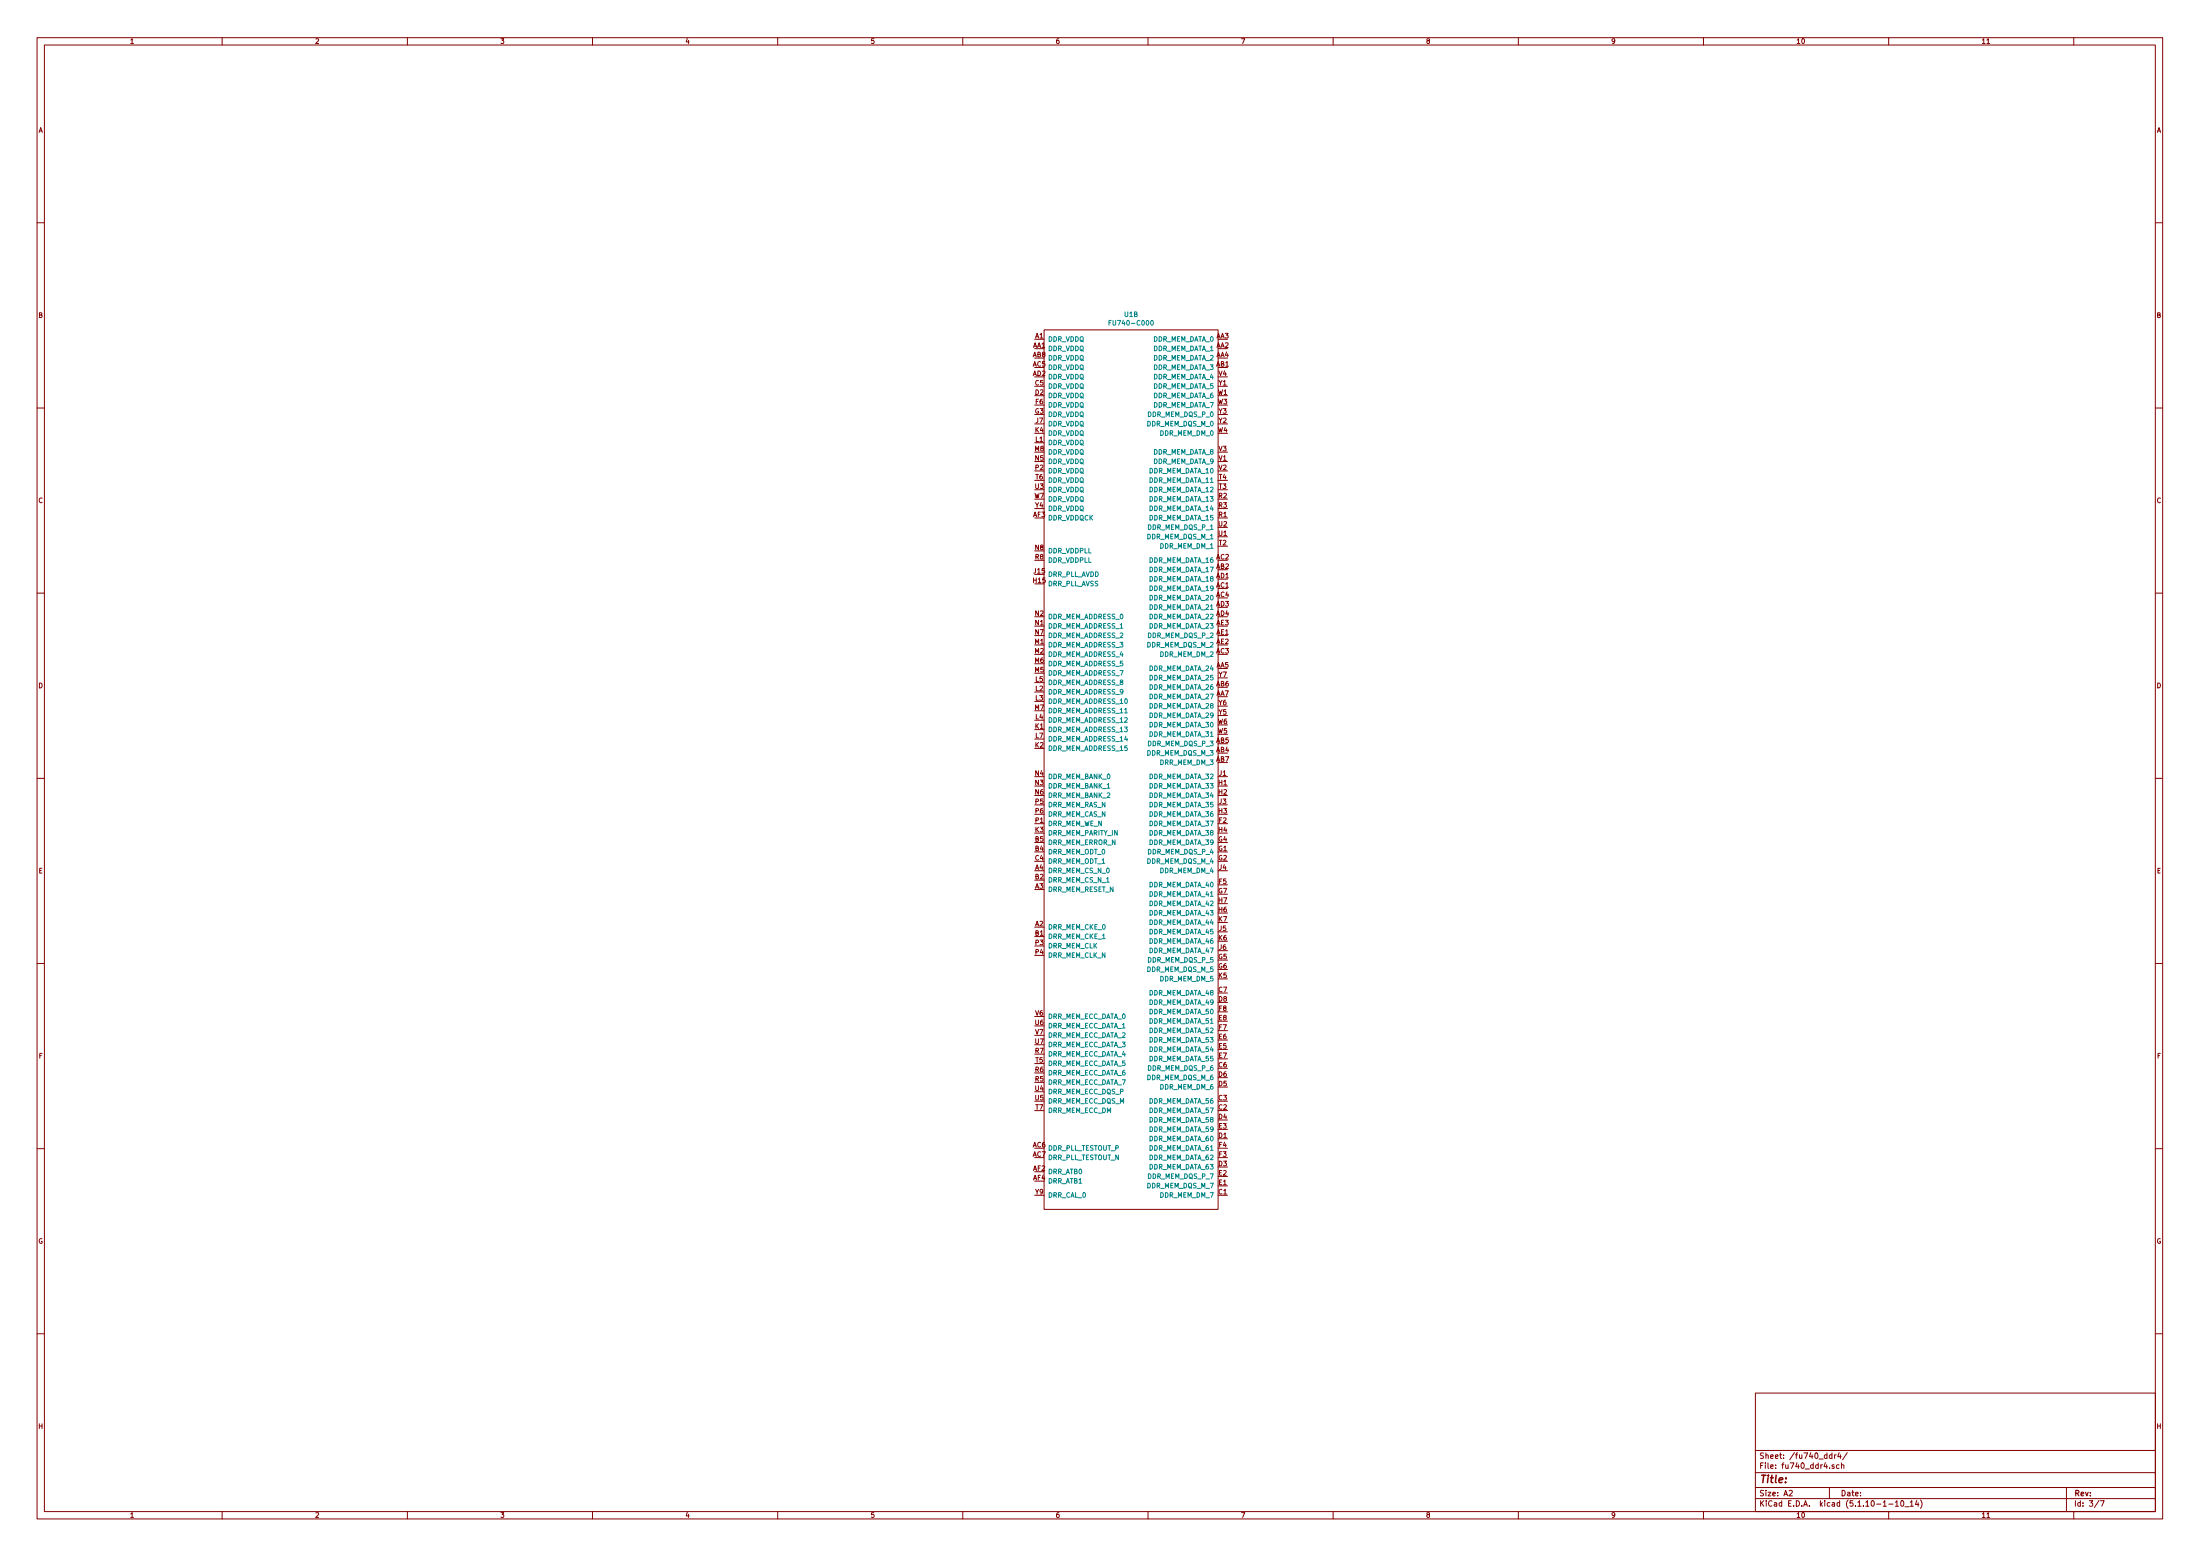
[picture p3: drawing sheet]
<svg xmlns="http://www.w3.org/2000/svg" width="594mm" height="420mm" viewBox="0 0 594 420" stroke-linecap="round" stroke-linejoin="round" font-family="sans-serif">
<g fill="none" stroke="#840000" stroke-width=".27">
<path d="M10 10.2h574v400h-574zM12 12.2h570v396h-570zM60 10.2v2M110 10.2v2M160 10.2v2M210 10.2v2M260 10.2v2M310 10.2v2M360 10.2v2M410 10.2v2M460 10.2v2M510 10.2v2"/>
<path d="M536.5 11.8h.8M560 10.2v2M10 60.2h2M582 60.2h2M281.9 89.1h47v237.5h-47zM10 110.2h2M279.4 119.5h2.5M582 110.2h2M10 160.2h2M582 160.2h2M10 210.2h2M328.9 209.7h2.6"/>
<path d="M582 210.2h2M10 260.2h2M582 260.2h2M10 310.2h2M582 310.2h2M10 360.2h2M474 376.2h108v32h-108zM582 360.2h2M474 397.7h108M474 391.7h108M494.7 392.9l-.4-.1-.3 .3 .1 .6h.6M494.7 392.3v1.5"/>
<path d="M495.3 395.6l-.4-.1-.2 .2 .1 .3 .5 .1v.3h-.6M495.4 392.8v1M495.8 392.8l-.4 .3M496.6 395.6l-.4-.1-.3 .3 .1 .6h.6M496.6 392.2l-.3 1.1h.9M497 392.8v1M497.3 395.6h.5l.1 .9M497.3 395v1.5M498.8 392.2l-1.2 2M60 408.2v2M110 408.2v2M160 408.2v2"/>
<path d="M210 408.2v2M260 408.2v2M310 408.2v2M360 408.2v2M410 408.2v2M460 408.2v2M474 404.7h108M474 401.7h108M483.1 402.6l.6-.2 .3 .5-.9 1h.9M494 401.7v3M510 408.2v2M510 406.2h1.2"/>
<path d="M511.8 405.7l.4-.5v1.5M511.8 406.7h.9M513.4 405.4l.2-.2a.81 .81 0 0 1 .5 .8 .81 .81 0 0 1-.5 .7l-.3-.5zM514.4 406.9h1.1M515.8 405.7l.5-.5v1.5M515.8 406.7h.9M517.6 405.1l-.4 1.1h1M518 405.7v1M518.6 405a1.71 1.71 0 0 1 0 2.3M536.5 409.7h.8M558 401.7v6.5M560 408.2v2"/>
<path d="M566.8 405.1l-1.2 2M567.2 405.2h1l-.6 1.5"/>
</g>
<path d="M299.5 87.1h.4M300.1 86.5h-.6v1.3M310.8 86.7l.2-.2a.63 .63 0 0 1 .5 .7 .63 .63 0 0 1-.6 .5l-.2-.4z" fill="none" stroke="#008484" stroke-width=".27"/>
<text font-size="2.8" fill="#840000" x="475" y="400.4">Title:</text>
<g font-size="2.1" fill="#840000">
<text x="475" y="393.9">Sheet: /fu740_ddr4/</text>
<text x="475" y="396.6">File: fu740_ddr4.sch</text>
<text x="475" y="406.8">KiCad E.D.A. kicad (5.1.10-1-10_14)</text>
<text x="475" y="404">Size: A2</text>
<text x="497" y="404">Date:</text>
<text x="560" y="404">Rev:</text>
<text x="560" y="406.8">Id: 3/7</text>
</g>
<g font-size="1.8" fill="#840000">
<text x="35" y="11.8">1</text>
<text x="85" y="11.8">2</text>
<text x="135" y="11.8">3</text>
<text x="185" y="11.8">4</text>
<text x="235" y="11.8">5</text>
<text x="285" y="11.8">6</text>
<text x="335" y="11.8">7</text>
<text x="385" y="11.8">8</text>
<text x="435" y="11.8">9</text>
<text x="485" y="11.8">10</text>
<text x="535" y="11.8">11</text>
<text x="10.4" y="35.8">A</text>
<text x="582.4" y="35.8">A</text>
<text x="10.4" y="85.8">B</text>
<text x="582.4" y="85.8">B</text>
<text x="278.9" y="93.9">AA1</text>
<text x="279.6" y="91.4">A1</text>
<text x="328.4" y="93.9">AA2</text>
<text x="328.4" y="91.4">AA3</text>
<text x="278.9" y="96.4">AB8</text>
<text x="278.9" y="99">AC5</text>
<text x="278.9" y="101.5">AD2</text>
<text x="328.4" y="96.4">AA4</text>
<text x="328.4" y="99">AB1</text>
<text x="329.1" y="101.5">V4</text>
<text x="279.6" y="104.1">C5</text>
<text x="279.6" y="106.6">D2</text>
<text x="328.9" y="106.6">W1</text>
<text x="329.1" y="104.1">Y1</text>
<text x="279.5" y="111.7">G3</text>
<text x="279.7" y="109.1">F6</text>
<text x="328.9" y="109.1">W3</text>
<text x="329.1" y="111.7">Y3</text>
<text x="279.6" y="116.8">K4</text>
<text x="279.7" y="119.3">L1</text>
<text x="279.7" y="114.2">J7</text>
<text x="328.9" y="116.8">W4</text>
<text x="329.1" y="114.2">Y2</text>
<text x="279.5" y="121.8">M8</text>
<text x="279.6" y="124.4">N5</text>
<text x="329.1" y="124.4">V1</text>
<text x="329.1" y="121.8">V3</text>
<text x="279.6" y="132">U3</text>
<text x="279.6" y="126.9">P2</text>
<text x="279.7" y="129.5">T6</text>
<text x="329.1" y="126.9">V2</text>
<text x="329.2" y="132">T3</text>
<text x="329.2" y="129.5">T4</text>
<text x="10.4" y="135.8">C</text>
<text x="279.3" y="134.5">W7</text>
<text x="279.6" y="137.1">Y4</text>
<text x="329.1" y="134.5">R2</text>
<text x="329.1" y="137.1">R3</text>
<text x="582.4" y="135.8">C</text>
<text x="279" y="139.6">AF3</text>
<text x="329.1" y="139.6">R1</text>
<text x="329.1" y="142.2">U2</text>
<text x="279.6" y="148.5">N8</text>
<text x="329.1" y="144.7">U1</text>
<text x="329.2" y="147.2">T2</text>
<text x="279.2" y="154.9">J15</text>
<text x="279.6" y="151">R8</text>
<text x="328.4" y="153.6">AB2</text>
<text x="328.4" y="151">AC2</text>
<text x="279" y="157.4">H15</text>
<text x="328.4" y="158.7">AC1</text>
<text x="328.4" y="161.2">AC4</text>
<text x="328.4" y="156.1">AD1</text>
<text x="279.6" y="166.3">N2</text>
<text x="328.4" y="163.7">AD3</text>
<text x="328.4" y="166.3">AD4</text>
<text x="279.5" y="173.9">M1</text>
<text x="279.6" y="168.8">N1</text>
<text x="279.6" y="171.4">N7</text>
<text x="328.5" y="171.4">AE1</text>
<text x="328.5" y="173.9">AE2</text>
<text x="328.5" y="168.8">AE3</text>
<text x="279.5" y="176.4">M2</text>
<text x="279.5" y="179">M6</text>
<text x="328.4" y="176.4">AC3</text>
<text x="10.4" y="185.8">D</text>
<text x="279.5" y="181.5">M5</text>
<text x="279.7" y="184.1">L5</text>
<text x="328.4" y="180.3">AA5</text>
<text x="328.4" y="185.3">AB6</text>
<text x="329.1" y="182.8">Y7</text>
<text x="582.4" y="185.8">D</text>
<text x="279.5" y="191.7">M7</text>
<text x="279.7" y="186.6">L2</text>
<text x="279.7" y="189.1">L3</text>
<text x="328.4" y="187.9">AA7</text>
<text x="329.1" y="190.4">Y6</text>
<text x="279.6" y="196.8">K1</text>
<text x="279.7" y="194.2">L4</text>
<text x="328.9" y="195.5">W6</text>
<text x="329.1" y="193">Y5</text>
<text x="279.6" y="201.8">K2</text>
<text x="279.7" y="199.3">L7</text>
<text x="328.4" y="203.1">AB4</text>
<text x="328.4" y="200.6">AB5</text>
<text x="328.9" y="198">W5</text>
<text x="279.6" y="209.5">N4</text>
<text x="328.4" y="205.7">AB7</text>
<text x="329.2" y="209.5">J1</text>
<text x="279.6" y="212">N3</text>
<text x="279.6" y="214.5">N6</text>
<text x="329.1" y="212">H1</text>
<text x="329.1" y="214.5">H2</text>
<text x="279.6" y="217.1">P5</text>
<text x="279.6" y="219.6">P6</text>
<text x="329.1" y="219.6">H3</text>
<text x="329.2" y="217.1">J3</text>
<text x="279.6" y="227.2">B5</text>
<text x="279.6" y="224.7">K3</text>
<text x="279.6" y="222.2">P1</text>
<text x="329" y="227.2">G4</text>
<text x="329.1" y="224.7">H4</text>
<text x="329.2" y="222.2">F2</text>
<text x="279.6" y="229.8">B4</text>
<text x="279.6" y="232.3">C4</text>
<text x="329" y="229.8">G1</text>
<text x="329" y="232.3">G2</text>
<text x="10.4" y="235.8">E</text>
<text x="279.6" y="239.9">A3</text>
<text x="279.6" y="234.9">A4</text>
<text x="279.6" y="237.4">B2</text>
<text x="329.2" y="238.7">F5</text>
<text x="329.2" y="234.9">J4</text>
<text x="582.4" y="235.8">E</text>
<text x="329" y="241.2">G7</text>
<text x="329.1" y="243.8">H7</text>
<text x="279.6" y="250.1">A2</text>
<text x="329.1" y="246.3">H6</text>
<text x="329.1" y="248.8">K7</text>
<text x="329.2" y="251.4">J5</text>
<text x="279.6" y="252.6">B1</text>
<text x="279.6" y="255.2">P3</text>
<text x="279.6" y="257.7">P4</text>
<text x="329.1" y="253.9">K6</text>
<text x="329.2" y="256.5">J6</text>
<text x="329" y="259">G5</text>
<text x="329" y="261.5">G6</text>
<text x="329.1" y="267.9">C7</text>
<text x="329.1" y="264.1">K5</text>
<text x="279.6" y="274.2">V6</text>
<text x="329.1" y="270.4">D8</text>
<text x="329.1" y="275.5">E8</text>
<text x="329.2" y="273">F8</text>
<text x="279.6" y="276.8">U6</text>
<text x="279.6" y="281.9">U7</text>
<text x="279.6" y="279.3">V7</text>
<text x="329.1" y="280.6">E6</text>
<text x="329.2" y="278">F7</text>
<text x="10.5" y="285.8">F</text>
<text x="279.6" y="284.4">R7</text>
<text x="279.7" y="286.9">T5</text>
<text x="329.1" y="283.1">E5</text>
<text x="329.1" y="285.7">E7</text>
<text x="582.5" y="285.8">F</text>
<text x="279.6" y="292">R5</text>
<text x="279.6" y="289.5">R6</text>
<text x="329.1" y="288.2">C6</text>
<text x="329.1" y="293.3">D5</text>
<text x="329.1" y="290.7">D6</text>
<text x="279.6" y="294.6">U4</text>
<text x="279.6" y="297.1">U5</text>
<text x="279.7" y="299.6">T7</text>
<text x="329.1" y="299.6">C2</text>
<text x="329.1" y="297.1">C3</text>
<text x="329.1" y="302.2">D4</text>
<text x="329.1" y="304.7">E3</text>
<text x="278.9" y="309.8">AC6</text>
<text x="329.1" y="307.3">D1</text>
<text x="329.2" y="309.8">F4</text>
<text x="278.9" y="312.3">AC7</text>
<text x="279" y="316.1">AF2</text>
<text x="329.1" y="314.9">D3</text>
<text x="329.1" y="317.4">E2</text>
<text x="329.2" y="312.3">F3</text>
<text x="279" y="318.7">AF4</text>
<text x="279.6" y="322.5">Y9</text>
<text x="329.1" y="322.5">C1</text>
<text x="329.1" y="320">E1</text>
<text x="10.3" y="335.8">G</text>
<text x="582.3" y="335.8">G</text>
<text x="10.4" y="385.8">H</text>
<text x="582.4" y="385.8">H</text>
<text x="35" y="409.8">1</text>
<text x="85" y="409.8">2</text>
<text x="135" y="409.8">3</text>
<text x="185" y="409.8">4</text>
<text x="235" y="409.8">5</text>
<text x="285" y="409.8">6</text>
<text x="335" y="409.8">7</text>
<text x="385" y="409.8">8</text>
<text x="435" y="409.8">9</text>
<text x="485" y="409.8">10</text>
<text x="535" y="409.8">11</text>
</g>
<g font-size="1.8" fill="#008484">
<text x="300.4" y="87.9">FU740-C000</text>
<text x="303.7" y="85.6">U1B</text>
<text x="283" y="92.2">DDR_VDDQ</text>
<text x="283" y="94.8">DDR_VDDQ</text>
<text x="311.1" y="94.8">DDR_MEM_DATA_1</text>
<text x="311.1" y="92.2">DDR_MEM_DATA_0</text>
<text x="283" y="97.3">DDR_VDDQ</text>
<text x="283" y="99.9">DDR_VDDQ</text>
<text x="311.1" y="97.3">DDR_MEM_DATA_2</text>
<text x="311.1" y="99.9">DDR_MEM_DATA_3</text>
<text x="283" y="102.4">DDR_VDDQ</text>
<text x="283" y="104.9">DDR_VDDQ</text>
<text x="283" y="107.5">DDR_VDDQ</text>
<text x="311.1" y="102.4">DDR_MEM_DATA_4</text>
<text x="311.1" y="107.5">DDR_MEM_DATA_6</text>
<text x="311.1" y="104.9">DDR_MEM_DATA_5</text>
<text x="283" y="110">DDR_VDDQ</text>
<text x="283" y="112.6">DDR_VDDQ</text>
<text x="310" y="112.6">DDR_MEM_DQS_P_0</text>
<text x="311.1" y="110">DDR_MEM_DATA_7</text>
<text x="283" y="115.1">DDR_VDDQ</text>
<text x="283" y="117.6">DDR_VDDQ</text>
<text x="309.7" y="115.1">DDR_MEM_DQS_M_0</text>
<text x="313.3" y="117.6">DDR_MEM_DM_0</text>
<text x="283" y="120.2">DDR_VDDQ</text>
<text x="283" y="122.7">DDR_VDDQ</text>
<text x="283" y="125.3">DDR_VDDQ</text>
<text x="311.1" y="125.3">DDR_MEM_DATA_9</text>
<text x="311.1" y="122.7">DDR_MEM_DATA_8</text>
<text x="283" y="127.8">DDR_VDDQ</text>
<text x="283" y="130.3">DDR_VDDQ</text>
<text x="310.1" y="130.3">DDR_MEM_DATA_11</text>
<text x="310.1" y="127.8">DDR_MEM_DATA_10</text>
<text x="283" y="132.9">DDR_VDDQ</text>
<text x="283" y="135.4">DDR_VDDQ</text>
<text x="283" y="138">DDR_VDDQ</text>
<text x="310.1" y="135.4">DDR_MEM_DATA_13</text>
<text x="310.1" y="138">DDR_MEM_DATA_14</text>
<text x="310.1" y="132.9">DDR_MEM_DATA_12</text>
<text x="283" y="140.5">DDR_VDDQCK</text>
<text x="310" y="143">DDR_MEM_DQS_P_1</text>
<text x="310.1" y="140.5">DDR_MEM_DATA_15</text>
<text x="283" y="149.4">DDR_VDDPLL</text>
<text x="309.7" y="145.6">DDR_MEM_DQS_M_1</text>
<text x="313.3" y="148.1">DDR_MEM_DM_1</text>
<text x="283" y="155.7">DRR_PLL_AVDD</text>
<text x="283" y="151.9">DDR_VDDPLL</text>
<text x="310.1" y="154.5">DDR_MEM_DATA_17</text>
<text x="310.1" y="151.9">DDR_MEM_DATA_16</text>
<text x="283" y="158.3">DRR_PLL_AVSS</text>
<text x="310.1" y="159.6">DDR_MEM_DATA_19</text>
<text x="310.1" y="157">DDR_MEM_DATA_18</text>
<text x="283" y="167.2">DDR_MEM_ADDRESS_0</text>
<text x="310.1" y="162.1">DDR_MEM_DATA_20</text>
<text x="310.1" y="164.6">DDR_MEM_DATA_21</text>
<text x="310.1" y="167.2">DDR_MEM_DATA_22</text>
<text x="283" y="169.7">DDR_MEM_ADDRESS_1</text>
<text x="283" y="172.3">DDR_MEM_ADDRESS_2</text>
<text x="310" y="172.3">DDR_MEM_DQS_P_2</text>
<text x="310.1" y="169.7">DDR_MEM_DATA_23</text>
<text x="283" y="174.8">DDR_MEM_ADDRESS_3</text>
<text x="283" y="177.3">DDR_MEM_ADDRESS_4</text>
<text x="283" y="179.9">DDR_MEM_ADDRESS_5</text>
<text x="309.7" y="174.8">DDR_MEM_DQS_M_2</text>
<text x="313.3" y="177.3">DDR_MEM_DM_2</text>
<text x="283" y="185">DDR_MEM_ADDRESS_8</text>
<text x="283" y="182.4">DDR_MEM_ADDRESS_7</text>
<text x="310.1" y="181.1">DDR_MEM_DATA_24</text>
<text x="310.1" y="183.7">DDR_MEM_DATA_25</text>
<text x="283" y="187.5">DDR_MEM_ADDRESS_9</text>
<text x="283" y="190">DDR_MEM_ADDRESS_10</text>
<text x="310.1" y="188.8">DDR_MEM_DATA_27</text>
<text x="310.1" y="186.2">DDR_MEM_DATA_26</text>
<text x="310.1" y="191.3">DDR_MEM_DATA_28</text>
<text x="283" y="197.7">DDR_MEM_ADDRESS_13</text>
<text x="283" y="195.1">DDR_MEM_ADDRESS_12</text>
<text x="283" y="192.6">DDR_MEM_ADDRESS_11</text>
<text x="310.1" y="196.4">DDR_MEM_DATA_30</text>
<text x="310.1" y="193.8">DDR_MEM_DATA_29</text>
<text x="283" y="202.7">DDR_MEM_ADDRESS_15</text>
<text x="283" y="200.2">DDR_MEM_ADDRESS_14</text>
<text x="310" y="201.5">DDR_MEM_DQS_P_3</text>
<text x="310.1" y="198.9">DDR_MEM_DATA_31</text>
<text x="309.7" y="204">DDR_MEM_DQS_M_3</text>
<text x="313.3" y="206.5">DRR_MEM_DM_3</text>
<text x="283" y="212.9">DDR_MEM_BANK_1</text>
<text x="283" y="210.4">DDR_MEM_BANK_0</text>
<text x="283" y="215.4">DRR_MEM_BANK_2</text>
<text x="310.1" y="212.9">DDR_MEM_DATA_33</text>
<text x="310.1" y="215.4">DDR_MEM_DATA_34</text>
<text x="310.1" y="210.4">DDR_MEM_DATA_32</text>
<text x="283" y="218">DRR_MEM_RAS_N</text>
<text x="283" y="220.5">DRR_MEM_CAS_N</text>
<text x="310.1" y="220.5">DDR_MEM_DATA_36</text>
<text x="310.1" y="218">DDR_MEM_DATA_35</text>
<text x="283" y="225.6">DRR_MEM_PARITY_IN</text>
<text x="283" y="223.1">DRR_MEM_WE_N</text>
<text x="310.1" y="223.1">DDR_MEM_DATA_37</text>
<text x="310.1" y="225.6">DDR_MEM_DATA_38</text>
<text x="283" y="230.7">DRR_MEM_ODT_0</text>
<text x="283" y="228.1">DRR_MEM_ERROR_N</text>
<text x="283" y="233.2">DRR_MEM_ODT_1</text>
<text x="309.7" y="233.2">DDR_MEM_DQS_M_4</text>
<text x="310" y="230.7">DDR_MEM_DQS_P_4</text>
<text x="310.1" y="228.1">DDR_MEM_DATA_39</text>
<text x="283" y="235.8">DRR_MEM_CS_N_0</text>
<text x="283" y="238.3">DRR_MEM_CS_N_1</text>
<text x="310.1" y="239.6">DDR_MEM_DATA_40</text>
<text x="313.3" y="235.8">DDR_MEM_DM_4</text>
<text x="283" y="240.8">DRR_MEM_RESET_N</text>
<text x="310.1" y="242.1">DDR_MEM_DATA_41</text>
<text x="310.1" y="244.6">DDR_MEM_DATA_42</text>
<text x="283" y="251">DRR_MEM_CKE_0</text>
<text x="310.1" y="247.2">DDR_MEM_DATA_43</text>
<text x="310.1" y="249.7">DDR_MEM_DATA_44</text>
<text x="283" y="253.5">DRR_MEM_CKE_1</text>
<text x="283" y="256.1">DRR_MEM_CLK</text>
<text x="310.1" y="252.3">DDR_MEM_DATA_45</text>
<text x="310.1" y="257.3">DDR_MEM_DATA_47</text>
<text x="310.1" y="254.8">DDR_MEM_DATA_46</text>
<text x="283" y="258.6">DRR_MEM_CLK_N</text>
<text x="309.7" y="262.4">DDR_MEM_DQS_M_5</text>
<text x="310" y="259.9">DDR_MEM_DQS_P_5</text>
<text x="310.1" y="268.8">DDR_MEM_DATA_48</text>
<text x="313.3" y="265">DDR_MEM_DM_5</text>
<text x="283" y="275.1">DRR_MEM_ECC_DATA_0</text>
<text x="310.1" y="271.3">DDR_MEM_DATA_49</text>
<text x="310.1" y="273.9">DDR_MEM_DATA_50</text>
<text x="283" y="277.7">DRR_MEM_ECC_DATA_1</text>
<text x="283" y="280.2">DRR_MEM_ECC_DATA_2</text>
<text x="310.1" y="281.5">DDR_MEM_DATA_53</text>
<text x="310.1" y="276.4">DDR_MEM_DATA_51</text>
<text x="310.1" y="278.9">DDR_MEM_DATA_52</text>
<text x="283" y="285.3">DRR_MEM_ECC_DATA_4</text>
<text x="283" y="287.8">DRR_MEM_ECC_DATA_5</text>
<text x="283" y="282.7">DRR_MEM_ECC_DATA_3</text>
<text x="310.1" y="284">DDR_MEM_DATA_54</text>
<text x="310.1" y="286.6">DDR_MEM_DATA_55</text>
<text x="283" y="292.9">DRR_MEM_ECC_DATA_7</text>
<text x="283" y="290.4">DRR_MEM_ECC_DATA_6</text>
<text x="309.7" y="291.6">DDR_MEM_DQS_M_6</text>
<text x="310" y="289.1">DDR_MEM_DQS_P_6</text>
<text x="283" y="295.4">DRR_MEM_ECC_DQS_P</text>
<text x="283" y="298">DRR_MEM_ECC_DQS_M</text>
<text x="310.1" y="298">DDR_MEM_DATA_56</text>
<text x="313.3" y="294.2">DDR_MEM_DM_6</text>
<text x="283" y="300.5">DRR_MEM_ECC_DM</text>
<text x="310.1" y="300.5">DDR_MEM_DATA_57</text>
<text x="310.1" y="303.1">DDR_MEM_DATA_58</text>
<text x="310.1" y="305.6">DDR_MEM_DATA_59</text>
<text x="283" y="310.7">DDR_PLL_TESTOUT_P</text>
<text x="310.1" y="308.1">DDR_MEM_DATA_60</text>
<text x="310.1" y="310.7">DDR_MEM_DATA_61</text>
<text x="283" y="313.2">DRR_PLL_TESTOUT_N</text>
<text x="283" y="317">DRR_ATB0</text>
<text x="310.1" y="315.8">DDR_MEM_DATA_63</text>
<text x="310.1" y="313.2">DDR_MEM_DATA_62</text>
<text x="283" y="319.6">DRR_ATB1</text>
<text x="283" y="323.4">DRR_CAL_0</text>
<text x="309.7" y="320.8">DDR_MEM_DQS_M_7</text>
<text x="310" y="318.3">DDR_MEM_DQS_P_7</text>
<text x="313.3" y="323.4">DDR_MEM_DM_7</text>
</g>
</svg>
